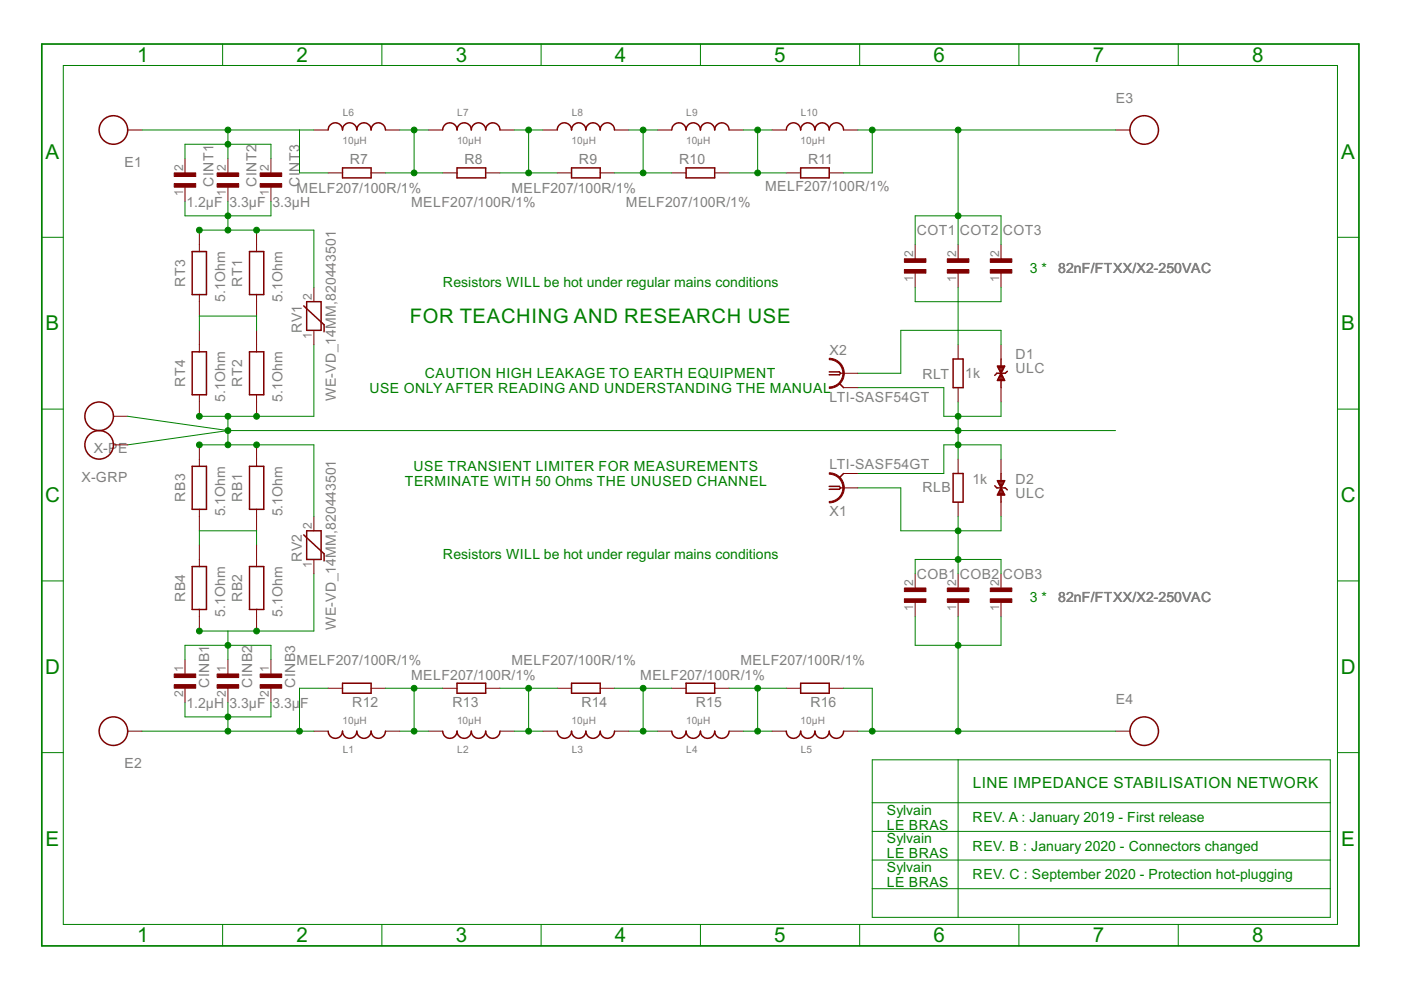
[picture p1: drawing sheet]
<svg xmlns="http://www.w3.org/2000/svg" width="297mm" height="210mm" viewBox="0 0 297 210" stroke-linecap="round" stroke-linejoin="round" font-family="sans-serif">
<g fill="none" stroke="#800000" stroke-width=".32">
<path d="M69.6 27.6a1.52 1.52 0 0 1 1.5-1.6 1.52 1.52 0 0 1 1.5 1.6 1.51 1.51 0 0 1 1.5-1.6 1.51 1.51 0 0 1 1.5 1.6 1.51 1.51 0 0 1 1.6-1.6 1.51 1.51 0 0 1 1.5 1.6 1.52 1.52 0 0 1 1.5-1.6 1.52 1.52 0 0 1 1.5 1.6M72.6 35.6h6.1v2.1h-6.1zM93.9 27.6a1.52 1.52 0 0 1 1.5-1.6 1.52 1.52 0 0 1 1.5 1.6 1.51 1.51 0 0 1 1.5-1.6 1.51 1.51 0 0 1 1.5 1.6 1.52 1.52 0 0 1 1.6-1.6 1.52 1.52 0 0 1 1.5 1.6 1.51 1.51 0 0 1 1.5-1.6 1.51 1.51 0 0 1 1.5 1.6M96.9 35.6h6.1v2.1h-6.1zM118.2 27.6a1.51 1.51 0 0 1 1.5-1.6 1.51 1.51 0 0 1 1.5 1.6 1.51 1.51 0 0 1 1.5-1.6 1.51 1.51 0 0 1 1.5 1.6 1.52 1.52 0 0 1 1.5-1.6 1.52 1.52 0 0 1 1.6 1.6 1.51 1.51 0 0 1 1.5-1.6 1.51 1.51 0 0 1 1.5 1.6M121.2 35.6h6.1v2.1h-6.1zM142.4 27.6a1.51 1.51 0 0 1 1.5-1.6 1.51 1.51 0 0 1 1.6 1.6 1.52 1.52 0 0 1 1.5-1.6 1.52 1.52 0 0 1 1.5 1.6 1.51 1.51 0 0 1 1.5-1.6 1.51 1.51 0 0 1 1.5 1.6 1.52 1.52 0 0 1 1.6-1.6 1.52 1.52 0 0 1 1.5 1.6M145.5 35.6h6v2.1h-6zM166.7 27.6a1.52 1.52 0 0 1 1.5-1.6 1.52 1.52 0 0 1 1.6 1.6 1.51 1.51 0 0 1 1.5-1.6 1.51 1.51 0 0 1 1.5 1.6 1.51 1.51 0 0 1 1.5-1.6 1.51 1.51 0 0 1 1.5 1.6 1.52 1.52 0 0 1 1.5-1.6 1.52 1.52 0 0 1 1.6 1.6M169.8 35.6h6v2.1h-6zM40.7 53.3h3.1v9.2h-3.1zM52.9 53.3h3v9.2h-3z"/>
<path d="M40.7 74.6h3.1v9.1h-3.1zM52.9 74.6h3v9.1h-3zM64.4 64.9l4.3 4v1.5M65 64h3.1v6h-3.1zM175.8 78.8h2.1l.3 .3-.3 .4h-2.1M202.1 76.1h2.1v6.1h-2.1zM211.5 77.6h1.5l-.8 1.5zM211.5 77.7h1.5M211.6 78h1.2M211.8 78.2h.9M211.9 79.9h.7M211.9 78.5h.7"/>
<path d="M212 79.6h.5M212 78.8h.4M212.2 79.3h.1M212.2 79.1h.1M212.2 76.1v1.5M212.2 79.1l.8 1.6h-1.5zM213.6 78.7l-.5 .4h-1.8l-.4 .5M40.7 98.9h3.1v9.1h-3.1zM52.9 98.9h3v9.1h-3zM177.9 81.3l1 .9M211.6 80.4h1.3M211.8 80.1h.9"/>
<path d="M212.2 80.7v1.5M64.4 113.4l4.3 4v1.5M65 112.5h3.1v6.1h-3.1zM175.8 103.1h2.1l.3 .3-.3 .3h-2.1M178.9 100.4l-1 .9M202.1 100.4h2.1v6.1h-2.1zM210.9 103l.4 .4h1.8l.5 .5M211.5 101.9h1.5l-.8 1.5zM211.5 104.9h1.5M211.6 102.2h1.3M211.7 104.6h1.1M211.7 102.4h1"/>
<path d="M211.8 104.3h.9M211.9 102.7h.7M211.9 104.1h.7M212 103h.5M212.1 103.8h.3M212.2 103.2h.1M212.2 103.5h.1M212.2 103.4l.8 1.5h-1.5zM212.2 100.4v1.5M212.2 104.9v1.6M40.7 120.1h3.1v9.1h-3.1zM52.9 120.1h3v9.1h-3z"/>
<path d="M69.6 155a1.52 1.52 0 0 0 1.5 1.5 1.52 1.52 0 0 0 1.5-1.5 1.51 1.51 0 0 0 1.5 1.5 1.51 1.51 0 0 0 1.5-1.5 1.51 1.51 0 0 0 1.6 1.5 1.51 1.51 0 0 0 1.5-1.5 1.52 1.52 0 0 0 1.5 1.5 1.52 1.52 0 0 0 1.5-1.5M72.6 144.9h6.1v2.1h-6.1zM93.9 155a1.52 1.52 0 0 0 1.5 1.5 1.52 1.52 0 0 0 1.5-1.5 1.51 1.51 0 0 0 1.5 1.5 1.51 1.51 0 0 0 1.5-1.5 1.52 1.52 0 0 0 1.6 1.5 1.52 1.52 0 0 0 1.5-1.5 1.51 1.51 0 0 0 1.5 1.5 1.51 1.51 0 0 0 1.5-1.5M96.9 144.9h6.1v2.1h-6.1zM118.2 155a1.51 1.51 0 0 0 1.5 1.5 1.51 1.51 0 0 0 1.5-1.5 1.51 1.51 0 0 0 1.5 1.5 1.51 1.51 0 0 0 1.5-1.5 1.52 1.52 0 0 0 1.5 1.5 1.52 1.52 0 0 0 1.6-1.5 1.51 1.51 0 0 0 1.5 1.5 1.51 1.51 0 0 0 1.5-1.5M121.2 144.9h6.1v2.1h-6.1zM142.4 155a1.51 1.51 0 0 0 1.5 1.5 1.51 1.51 0 0 0 1.6-1.5 1.52 1.52 0 0 0 1.5 1.5 1.52 1.52 0 0 0 1.5-1.5 1.51 1.51 0 0 0 1.5 1.5 1.51 1.51 0 0 0 1.5-1.5 1.52 1.52 0 0 0 1.6 1.5 1.52 1.52 0 0 0 1.5-1.5M145.5 144.9h6v2.1h-6zM166.7 155a1.52 1.52 0 0 0 1.5 1.5 1.52 1.52 0 0 0 1.6-1.5 1.51 1.51 0 0 0 1.5 1.5 1.51 1.51 0 0 0 1.5-1.5 1.51 1.51 0 0 0 1.5 1.5 1.51 1.51 0 0 0 1.5-1.5 1.52 1.52 0 0 0 1.5 1.5 1.52 1.52 0 0 0 1.6-1.5M169.8 144.9h6v2.1h-6z"/>
<circle cx="24" cy="27.6" r="3"/>
<circle cx="242.6" cy="27.6" r="3"/>
<circle cx="21" cy="88.3" r="3"/>
<circle cx="21" cy="94.3" r="3"/>
<circle cx="24" cy="155" r="3"/>
<circle cx="242.6" cy="155" r="3"/>
</g>
<g fill="none" stroke="#800000" stroke-width=".21">
<path d="M27.1 27.6h3M39.2 33.6v3.1M39.2 39.7v3M48.3 33.6v3.1M48.3 39.7v3M57.4 33.6v3.1M57.4 39.7v3M66.5 27.6h3.1M69.6 36.7h3M78.7 36.7h3M81.7 27.6h3.1M90.8 27.6h3.1"/>
<path d="M93.9 36.7h3M103 36.7h3M106 27.6h3M115.1 27.6h3.1M118.2 36.7h3M127.3 36.7h3M130.3 27.6h3M139.4 27.6h3M142.4 36.7h3.1M151.5 36.7h3.1M154.6 27.6h3M163.7 27.6h3"/>
<path d="M166.7 36.7h3.1M175.8 36.7h3.1M178.9 27.6h3M236.5 27.6h3.1M42.3 48.8v4.5M54.4 48.8v4.5M194 51.8v3.1M194 57.9v3M203.1 51.8v3.1M203.1 57.9v3M212.2 51.8v3.1M212.2 57.9v3"/>
<path d="M42.3 62.5v4.5M42.3 70v4.6M54.4 62.5v4.5M54.4 70v4.6M66.5 60.9v3.1M66.5 70v3.1M178.2 79.1h3.7M203.1 73.1v3M212.2 73.1v3M24 94.3h3.1M24 88.3h3.1M42.3 83.7v4.6"/>
<path d="M42.3 94.3v4.6M54.4 83.7v4.6M54.4 94.3v4.6M178.9 82.2h3M203.1 82.2v3M203.1 97.4v3M212.2 82.2v3M212.2 97.4v3M42.3 108v4.5M42.3 115.6v4.5M54.4 108v4.5M54.4 115.6v4.5"/>
<path d="M66.5 109.5v3M66.5 118.6v3M178.2 103.4h3.7M178.9 100.4h3M203.1 106.5v3M212.2 106.5v3M39.2 139.8v3.1M42.3 129.2v4.6M48.3 139.8v3.1M54.4 129.2v4.6M57.4 139.8v3.1M194 121.6v3.1"/>
<path d="M194 127.7v3M203.1 121.6v3.1M203.1 127.7v3M212.2 121.6v3.1M212.2 127.7v3M27.1 155h3M39.2 145.9v3.1M48.3 145.9v3.1M57.4 145.9v3.1M66.5 155h3.1M69.6 145.9h3M78.7 145.9h3"/>
<path d="M81.7 155h3.1M90.8 155h3.1M93.9 145.9h3M103 145.9h3M106 155h3M115.1 155h3.1M118.2 145.9h3M127.3 145.9h3M130.3 155h3M139.4 155h3M142.4 145.9h3.1M151.5 145.9h3.1"/>
<path d="M154.6 155h3M163.7 155h3M166.7 145.9h3.1M175.8 145.9h3.1M178.9 155h3M236.5 155h3.1"/>
</g>
<g fill="#800000" stroke="#800000" stroke-width=".21">
<path d="M36.9 145.2h4.6v.7h-4.6z"/>
<path d="M36.9 142.9h4.6v.8h-4.6z"/>
<path d="M46 145.2h4.6v.7h-4.6z"/>
<path d="M46 142.9h4.6v.8h-4.6z"/>
<path d="M55.2 145.2h4.5v.7h-4.5z"/>
<path d="M55.2 142.9h4.5v.8h-4.5z"/>
<path d="M36.9 36.7h4.6v.7h-4.6z"/>
<path d="M36.9 38.9h4.6v.8h-4.6z"/>
<path d="M46 36.7h4.6v.7h-4.6z"/>
<path d="M46 38.9h4.6v.8h-4.6z"/>
<path d="M55.2 36.7h4.5v.7h-4.5z"/>
<path d="M55.2 38.9h4.5v.8h-4.5z"/>
<path d="M200.9 54.9h4.5v.7h-4.5z"/>
<path d="M200.9 57.1h4.5v.8h-4.5z"/>
<path d="M191.7 54.9h4.6v.7h-4.6z"/>
<path d="M191.7 57.1h4.6v.8h-4.6z"/>
<path d="M210 54.9h4.5v.7h-4.5z"/>
<path d="M210 57.1h4.5v.8h-4.5z"/>
<path d="M191.7 124.7h4.6v.7h-4.6z"/>
<path d="M191.7 127h4.6v.7h-4.6z"/>
<path d="M210 124.7h4.5v.7h-4.5z"/>
<path d="M210 127h4.5v.7h-4.5z"/>
<path d="M200.9 124.7h4.5v.7h-4.5z"/>
<path d="M200.9 127h4.5v.7h-4.5z"/>
</g>
<g fill="#800000" stroke="#800000" stroke-width=".21">
<path d="M175.8 100.2a3.2 3.2 0 0 1 3.2 3.2 3.2 3.2 0 0 1-3.2 3.2v-.3a2.89 2.89 0 0 0 2.9-2.9 2.89 2.89 0 0 0-2.9-2.9z" fill-rule="evenodd"/>
<path d="M175.8 76a3.2 3.2 0 0 1 3.2 3.2 3.2 3.2 0 0 1-3.2 3.1v-.3a2.89 2.89 0 0 0 2.9-2.8 2.89 2.89 0 0 0-2.9-2.9z" fill-rule="evenodd"/>
</g>
<path d="M8.9 9.3h279.2v191.3h-279.2z" fill="none" stroke="#008000" stroke-width=".36"/>
<g fill="none" stroke="#008000" stroke-width=".21">
<path d="M13.4 13.9h270.2v182.1h-270.2zM47.2 9.3v4.6M81 9.3v4.6M114.7 9.3v4.6M148.5 9.3v4.6M182.3 9.3v4.6M216 9.3v4.6M249.8 9.3v4.6M30.1 27.6h36.4M39.2 33.6v-3h18.2v3M48.3 27.6v6M63.5 27.6v9.1h6.1"/>
<path d="M81.7 36.7h12.2M84.8 27.6h6M87.8 27.6v9.1M106 36.7h12.2M109 27.6h6.1M112.1 27.6v9.1M130.3 36.7h12.1M133.3 27.6h6.1M136.4 27.6v9.1M154.6 36.7h12.1M157.6 27.6h6.1M160.6 27.6v9.1"/>
<path d="M181.9 27.6h54.6M184.9 27.6v9.1h-6M203.1 27.6v24.2M8.9 50.3h4.5M39.2 42.7v3.1h18.2v-3.1M42.3 48.8h24.2v12.1M48.3 42.7v6.1M194 51.8v-6h18.2v6M283.6 50.3h4.5M42.3 70v-3h12.1v3M66.5 73.1v15.2h-24.2M194 60.9v3.1h18.2v-3.1"/>
<path d="M203.1 60.9v12.2M212.2 73.1v-3.1h-21.2v9.1h-9.1M8.9 86.7h4.5M27.1 88.3l21.2 3M42.3 94.3h24.2v15.2M48.3 88.3v6M48.3 91.3h188.2M48.3 91.3l-21.2 3M181.9 82.2h18.2v6.1h12.1v-3.1M203.1 85.2v12.2M212.2 97.4v-3.1h-12.1v6.1h-18.2M283.6 86.7h4.5"/>
<path d="M42.3 115.6v-3.1h12.1v3.1M181.9 103.4h9.1v9.1h21.2v-3M203.1 109.5v12.1M8.9 123.2h4.5M39.2 139.8v-3h18.2v3M48.3 133.8v6M66.5 121.6v12.2h-24.2M194 130.7v6.1h18.2v-6.1M194 121.6v-3h18.2v3M203.1 130.7v24.3M283.6 123.2h4.5M8.9 159.6h4.5"/>
<path d="M30.1 155h36.4M39.2 149v3h18.2v-3M48.3 149v6M69.6 145.9h-6.1v9.1M81.7 145.9h12.2M84.8 155h6M87.8 145.9v9.1M106 145.9h12.2M109 155h6.1M112.1 145.9v9.1M130.3 145.9h12.1M133.3 155h6.1"/>
<path d="M136.4 145.9v9.1M154.6 145.9h12.1M157.6 155h6.1M160.6 145.9v9.1M178.9 145.9h6v9.1M181.9 155h54.6M283.6 159.6h4.5M184.9 161.1h97.1v33.4h-97.1zM184.9 170.2h97.1M184.9 176.3h97.1M203.1 161.1v33.4M47.2 196v4.6"/>
<path d="M81 196v4.6M114.7 196v4.6M148.5 196v4.6M182.3 196v4.6M184.9 182.4h97.1M184.9 188.4h97.1M216 196v4.6M249.8 196v4.6"/>
</g>
<g fill="#008000" stroke="#008000" stroke-width=".21">
<circle cx="160.6" cy="155" r=".61"/>
<circle cx="160.6" cy="145.9" r=".61"/>
<circle cx="136.4" cy="145.9" r=".61"/>
<circle cx="136.4" cy="155" r=".61"/>
<circle cx="112.1" cy="155" r=".61"/>
<circle cx="112.1" cy="145.9" r=".61"/>
<circle cx="87.8" cy="155" r=".61"/>
<circle cx="87.8" cy="145.9" r=".61"/>
<circle cx="184.9" cy="155" r=".61"/>
<circle cx="203.1" cy="136.8" r=".61"/>
<circle cx="203.1" cy="155" r=".61"/>
<circle cx="48.3" cy="152" r=".61"/>
<circle cx="48.3" cy="155" r=".61"/>
<circle cx="63.5" cy="155" r=".61"/>
<circle cx="203.1" cy="118.6" r=".61"/>
<circle cx="203.1" cy="112.5" r=".61"/>
<circle cx="160.6" cy="27.6" r=".61"/>
<circle cx="160.6" cy="36.7" r=".61"/>
<circle cx="136.4" cy="36.7" r=".61"/>
<circle cx="136.4" cy="27.6" r=".61"/>
<circle cx="112.1" cy="27.6" r=".61"/>
<circle cx="112.1" cy="36.7" r=".61"/>
<circle cx="87.8" cy="36.7" r=".61"/>
<circle cx="87.8" cy="27.6" r=".61"/>
<circle cx="203.1" cy="27.6" r=".61"/>
<circle cx="203.1" cy="45.8" r=".61"/>
<circle cx="184.9" cy="27.6" r=".61"/>
<circle cx="48.3" cy="27.6" r=".61"/>
<circle cx="48.3" cy="30.6" r=".61"/>
<circle cx="48.3" cy="45.8" r=".61"/>
<circle cx="42.3" cy="48.8" r=".61"/>
<circle cx="48.3" cy="48.8" r=".61"/>
<circle cx="54.4" cy="48.8" r=".61"/>
<circle cx="203.1" cy="94.3" r=".61"/>
<circle cx="203.1" cy="88.3" r=".61"/>
<circle cx="203.1" cy="91.3" r=".61"/>
<circle cx="48.3" cy="91.3" r=".61"/>
<circle cx="48.3" cy="88.3" r=".61"/>
<circle cx="54.4" cy="88.3" r=".61"/>
<circle cx="42.3" cy="88.3" r=".61"/>
<circle cx="54.4" cy="94.3" r=".61"/>
<circle cx="42.3" cy="94.3" r=".61"/>
<circle cx="48.3" cy="94.3" r=".61"/>
<circle cx="42.3" cy="133.8" r=".61"/>
<circle cx="54.4" cy="133.8" r=".61"/>
<circle cx="48.3" cy="136.8" r=".61"/>
</g>
<g font-size="4.9" fill="#008000">
<text x="29.1" y="13.2">1</text>
<text x="62.9" y="13.2">2</text>
<text x="96.6" y="13.2">3</text>
<text x="130.4" y="13.2">4</text>
<text x="164.2" y="13.2">5</text>
<text x="197.9" y="13.2">6</text>
<text x="231.7" y="13.2">7</text>
<text x="265.5" y="13.2">8</text>
<text x="9.7" y="33.6">A</text>
<text x="284.4" y="33.6">A</text>
<text x="9.7" y="70.1">B</text>
<text x="284.4" y="70.1">B</text>
<text x="9.6" y="106.5">C</text>
<text x="284.3" y="106.5">C</text>
<text x="9.6" y="142.9">D</text>
<text x="284.3" y="142.9">D</text>
<text x="9.7" y="179.3">E</text>
<text x="284.4" y="179.3">E</text>
<text x="29.1" y="199.8">1</text>
<text x="62.9" y="199.8">2</text>
<text x="96.6" y="199.8">3</text>
<text x="130.4" y="199.8">4</text>
<text x="164.2" y="199.8">5</text>
<text x="197.9" y="199.8">6</text>
<text x="231.7" y="199.8">7</text>
<text x="265.5" y="199.8">8</text>
</g>
<text font-size="4.8" fill="#008000" x="86.9" y="68.5">FOR TEACHING AND RESEARCH USE</text>
<text font-size="3.6" fill="#008000" x="206.2" y="167.2">LINE IMPEDANCE STABILISATION NETWORK</text>
<g font-size="3.3" fill="#808080">
<text x="236.6" y="21.8">E3</text>
<text x="26.4" y="35.4">E1</text>
<text x="74.2" y="34.9">R7</text>
<text x="98.5" y="34.9">R8</text>
<text x="122.8" y="34.9">R9</text>
<text x="144" y="34.9">R10</text>
<text x="171.3" y="34.9">R11</text>
<text x="45.3" y="39.6" transform="rotate(-90 45.3 39.6)">CINT1</text>
<text x="54.4" y="39.6" transform="rotate(-90 54.4 39.6)">CINT2</text>
<text x="62.9" y="40.9">MELF207/100R/1%</text>
<text x="63.5" y="39.6" transform="rotate(-90 63.5 39.6)">CI</text>
<text x="63.5" y="36.4" transform="rotate(-90 63.5 36.4)">NT3</text>
<text x="108.4" y="40.9">MELF207/100R/1%</text>
<text x="162.2" y="40.6">MELF207/100R/1%</text>
<text x="39.5" y="43.8">1.2µF</text>
<text x="48.6" y="43.8">3.3µF</text>
<text x="57.7" y="43.8">3.3µH</text>
<text x="87.2" y="43.9">MELF207/100R/1%</text>
<text x="132.7" y="43.9">MELF207/100R/1%</text>
<text x="194.4" y="49.9">COT1</text>
<text x="203.5" y="49.9">COT2</text>
<text x="212.6" y="49.9">COT3</text>
<text x="224.4" y="57.9">82nF/FTXX/X2-250VAC</text>
<text x="39.2" y="60.8" transform="rotate(-90 39.2 60.8)">RT3</text>
<text x="47.7" y="64" transform="rotate(-90 47.7 64)">5.1Ohm</text>
<text x="51.4" y="60.8" transform="rotate(-90 51.4 60.8)">RT1</text>
<text x="59.9" y="64" transform="rotate(-90 59.9 64)">5.1Ohm</text>
<text x="64" y="70.5" transform="rotate(-90 64 70.5)">RV1</text>
<text x="175.9" y="75.2">X2</text>
<text x="215.3" y="76.1">D1</text>
<text x="39.2" y="82" transform="rotate(-90 39.2 82)">RT4</text>
<text x="51.4" y="82" transform="rotate(-90 51.4 82)">RT2</text>
<text x="195.6" y="80.4">RLT</text>
<text x="204.7" y="80.1">1k</text>
<text x="215.3" y="79.1">ULC</text>
<text x="47.7" y="85.2" transform="rotate(-90 47.7 85.2)">5.1Ohm</text>
<text x="59.9" y="85.2" transform="rotate(-90 59.9 85.2)">5.1Ohm</text>
<text x="71.2" y="85" transform="rotate(-90 71.2 85)">WE-VD_14MM,820443501</text>
<text x="175.9" y="85.2">LTI-SASF54GT</text>
<text x="19.9" y="96.1">X-PE</text>
<text x="175.9" y="99.5">LTI-SASF54GT</text>
<text x="17.3" y="102.2">X-GRP</text>
<text x="39.2" y="106.4" transform="rotate(-90 39.2 106.4)">RB3</text>
<text x="51.4" y="106.4" transform="rotate(-90 51.4 106.4)">RB1</text>
<text x="195.6" y="104.3">RLB</text>
<text x="206.2" y="102.5">1k</text>
<text x="215.3" y="105.5">ULC</text>
<text x="215.3" y="102.5">D2</text>
<text x="47.7" y="109.5" transform="rotate(-90 47.7 109.5)">5.1Ohm</text>
<text x="59.9" y="109.5" transform="rotate(-90 59.9 109.5)">5.1Ohm</text>
<text x="175.9" y="109.5">X1</text>
<text x="64" y="119.1" transform="rotate(-90 64 119.1)">RV2</text>
<text x="194.4" y="122.7">COB1</text>
<text x="203.5" y="122.7">COB2</text>
<text x="212.6" y="122.7">COB3</text>
<text x="39.2" y="127.6" transform="rotate(-90 39.2 127.6)">RB4</text>
<text x="47.7" y="130.7" transform="rotate(-90 47.7 130.7)">5.1Ohm</text>
<text x="51.4" y="127.6" transform="rotate(-90 51.4 127.6)">RB2</text>
<text x="59.9" y="130.7" transform="rotate(-90 59.9 130.7)">5.1Ohm</text>
<text x="224.4" y="127.7">82nF/FTXX/X2-250VAC</text>
<text x="71.2" y="133.6" transform="rotate(-90 71.2 133.6)">WE-VD_14MM,820443501</text>
<text x="62.9" y="141.1">MELF207/100R/1%</text>
<text x="108.4" y="141.1">MELF207/100R/1%</text>
<text x="157" y="141.1">MELF207/100R/1%</text>
<text x="44.4" y="145.9" transform="rotate(-90 44.4 145.9)">CINB1</text>
<text x="53.5" y="145.9" transform="rotate(-90 53.5 145.9)">CINB2</text>
<text x="62.6" y="145.9" transform="rotate(-90 62.6 145.9)">CINB3</text>
<text x="74.7" y="149.8">R12</text>
<text x="87.2" y="144.1">MELF207/100R/1%</text>
<text x="95.9" y="149.8">R13</text>
<text x="123.3" y="149.8">R14</text>
<text x="135.7" y="144.1">MELF207/100R/1%</text>
<text x="147.5" y="149.8">R15</text>
<text x="171.8" y="149.8">R16</text>
<text x="236.6" y="149.3">E4</text>
<text x="39.5" y="150">1.2µH</text>
<text x="48.6" y="150">3.3µF</text>
<text x="57.7" y="150">3.3µ</text>
<text x="63.6" y="150">F</text>
<text x="26.4" y="162.9">E2</text>
</g>
<g font-size="3.3" fill="#008000">
<text x="218.3" y="57.9">3 *</text>
<text x="93.9" y="60.9">Resistors WILL be hot under regular mains conditions</text>
<text x="78.3" y="83.2">USE ONLY AFTER READING AND UNDERSTANDING THE MANUAL</text>
<text x="90.1" y="80">CAUTION HIGH LEAKAGE TO EARTH EQUIPMENT</text>
<text x="87.7" y="99.8">USE TRANSIENT LIMITER FOR MEASUREMENTS</text>
<text x="85.8" y="103">TERMINATE WITH 50 Ohms THE UNUSED CHANNEL</text>
<text x="93.9" y="118.6">Resistors WILL be hot under regular mains conditions</text>
<text x="218.3" y="127.7">3 *</text>
<text x="188" y="172.7">Sylvain</text>
<text x="188" y="175.9">LE BRAS</text>
<text x="188" y="178.8">Sylvain</text>
<text x="206.2" y="174.3">REV. A : January 2019 - First release</text>
<text x="188" y="182">LE BRAS</text>
<text x="188" y="184.8">Sylvain</text>
<text x="206.2" y="180.4">REV. B : January 2020 - Connectors changed</text>
<text x="188" y="188">LE BRAS</text>
<text x="206.2" y="186.4">REV. C : September 2020 - Protection hot-plugging</text>
</g>
<g font-size="2.9" fill="#808080">
<text x="38.8" y="41.5" transform="rotate(-90 38.8 41.5)">1</text>
<text x="38.8" y="36.2" transform="rotate(-90 38.8 36.2)">2</text>
<text x="47.9" y="41.5" transform="rotate(-90 47.9 41.5)">1</text>
<text x="47.9" y="36.2" transform="rotate(-90 47.9 36.2)">2</text>
<text x="57" y="41.5" transform="rotate(-90 57 41.5)">1</text>
<text x="57" y="36.2" transform="rotate(-90 57 36.2)">2</text>
<text x="193.6" y="59.7" transform="rotate(-90 193.6 59.7)">1</text>
<text x="193.6" y="54.4" transform="rotate(-90 193.6 54.4)">2</text>
<text x="202.7" y="59.7" transform="rotate(-90 202.7 59.7)">1</text>
<text x="202.7" y="54.4" transform="rotate(-90 202.7 54.4)">2</text>
<text x="211.8" y="59.7" transform="rotate(-90 211.8 59.7)">1</text>
<text x="211.8" y="54.4" transform="rotate(-90 211.8 54.4)">2</text>
<text x="66.1" y="63.5" transform="rotate(-90 66.1 63.5)">2</text>
<text x="66.1" y="71.9" transform="rotate(-90 66.1 71.9)">1</text>
<text x="66.1" y="112.1" transform="rotate(-90 66.1 112.1)">2</text>
<text x="66.1" y="120.5" transform="rotate(-90 66.1 120.5)">1</text>
<text x="193.6" y="124.3" transform="rotate(-90 193.6 124.3)">2</text>
<text x="202.7" y="124.3" transform="rotate(-90 202.7 124.3)">2</text>
<text x="211.8" y="124.3" transform="rotate(-90 211.8 124.3)">2</text>
<text x="193.6" y="129.6" transform="rotate(-90 193.6 129.6)">1</text>
<text x="202.7" y="129.6" transform="rotate(-90 202.7 129.6)">1</text>
<text x="211.8" y="129.6" transform="rotate(-90 211.8 129.6)">1</text>
<text x="38.8" y="142.5" transform="rotate(-90 38.8 142.5)">1</text>
<text x="47.9" y="142.5" transform="rotate(-90 47.9 142.5)">1</text>
<text x="57" y="142.5" transform="rotate(-90 57 142.5)">1</text>
<text x="38.8" y="147.8" transform="rotate(-90 38.8 147.8)">2</text>
<text x="47.9" y="147.8" transform="rotate(-90 47.9 147.8)">2</text>
<text x="57" y="147.8" transform="rotate(-90 57 147.8)">2</text>
</g>
<g font-size="2.4" fill="#808080">
<text x="72.7" y="24.5">L6</text>
<text x="96.9" y="24.5">L7</text>
<text x="121.2" y="24.5">L8</text>
<text x="145.5" y="24.5">L9</text>
<text x="169.8" y="24.5">L10</text>
<text x="72.6" y="30.6">10µH</text>
<text x="96.9" y="30.6">10µH</text>
<text x="121.2" y="30.6">10µH</text>
<text x="145.5" y="30.6">10µH</text>
<text x="169.7" y="30.6">10µH</text>
<text x="72.6" y="153.5">10µH</text>
<text x="96.9" y="153.5">10µH</text>
<text x="121.2" y="153.5">10µH</text>
<text x="145.5" y="153.5">10µH</text>
<text x="169.7" y="153.5">10µH</text>
<text x="72.7" y="159.6">L1</text>
<text x="96.9" y="159.6">L2</text>
<text x="121.2" y="159.6">L3</text>
<text x="145.5" y="159.6">L4</text>
<text x="169.8" y="159.6">L5</text>
</g>
</svg>
